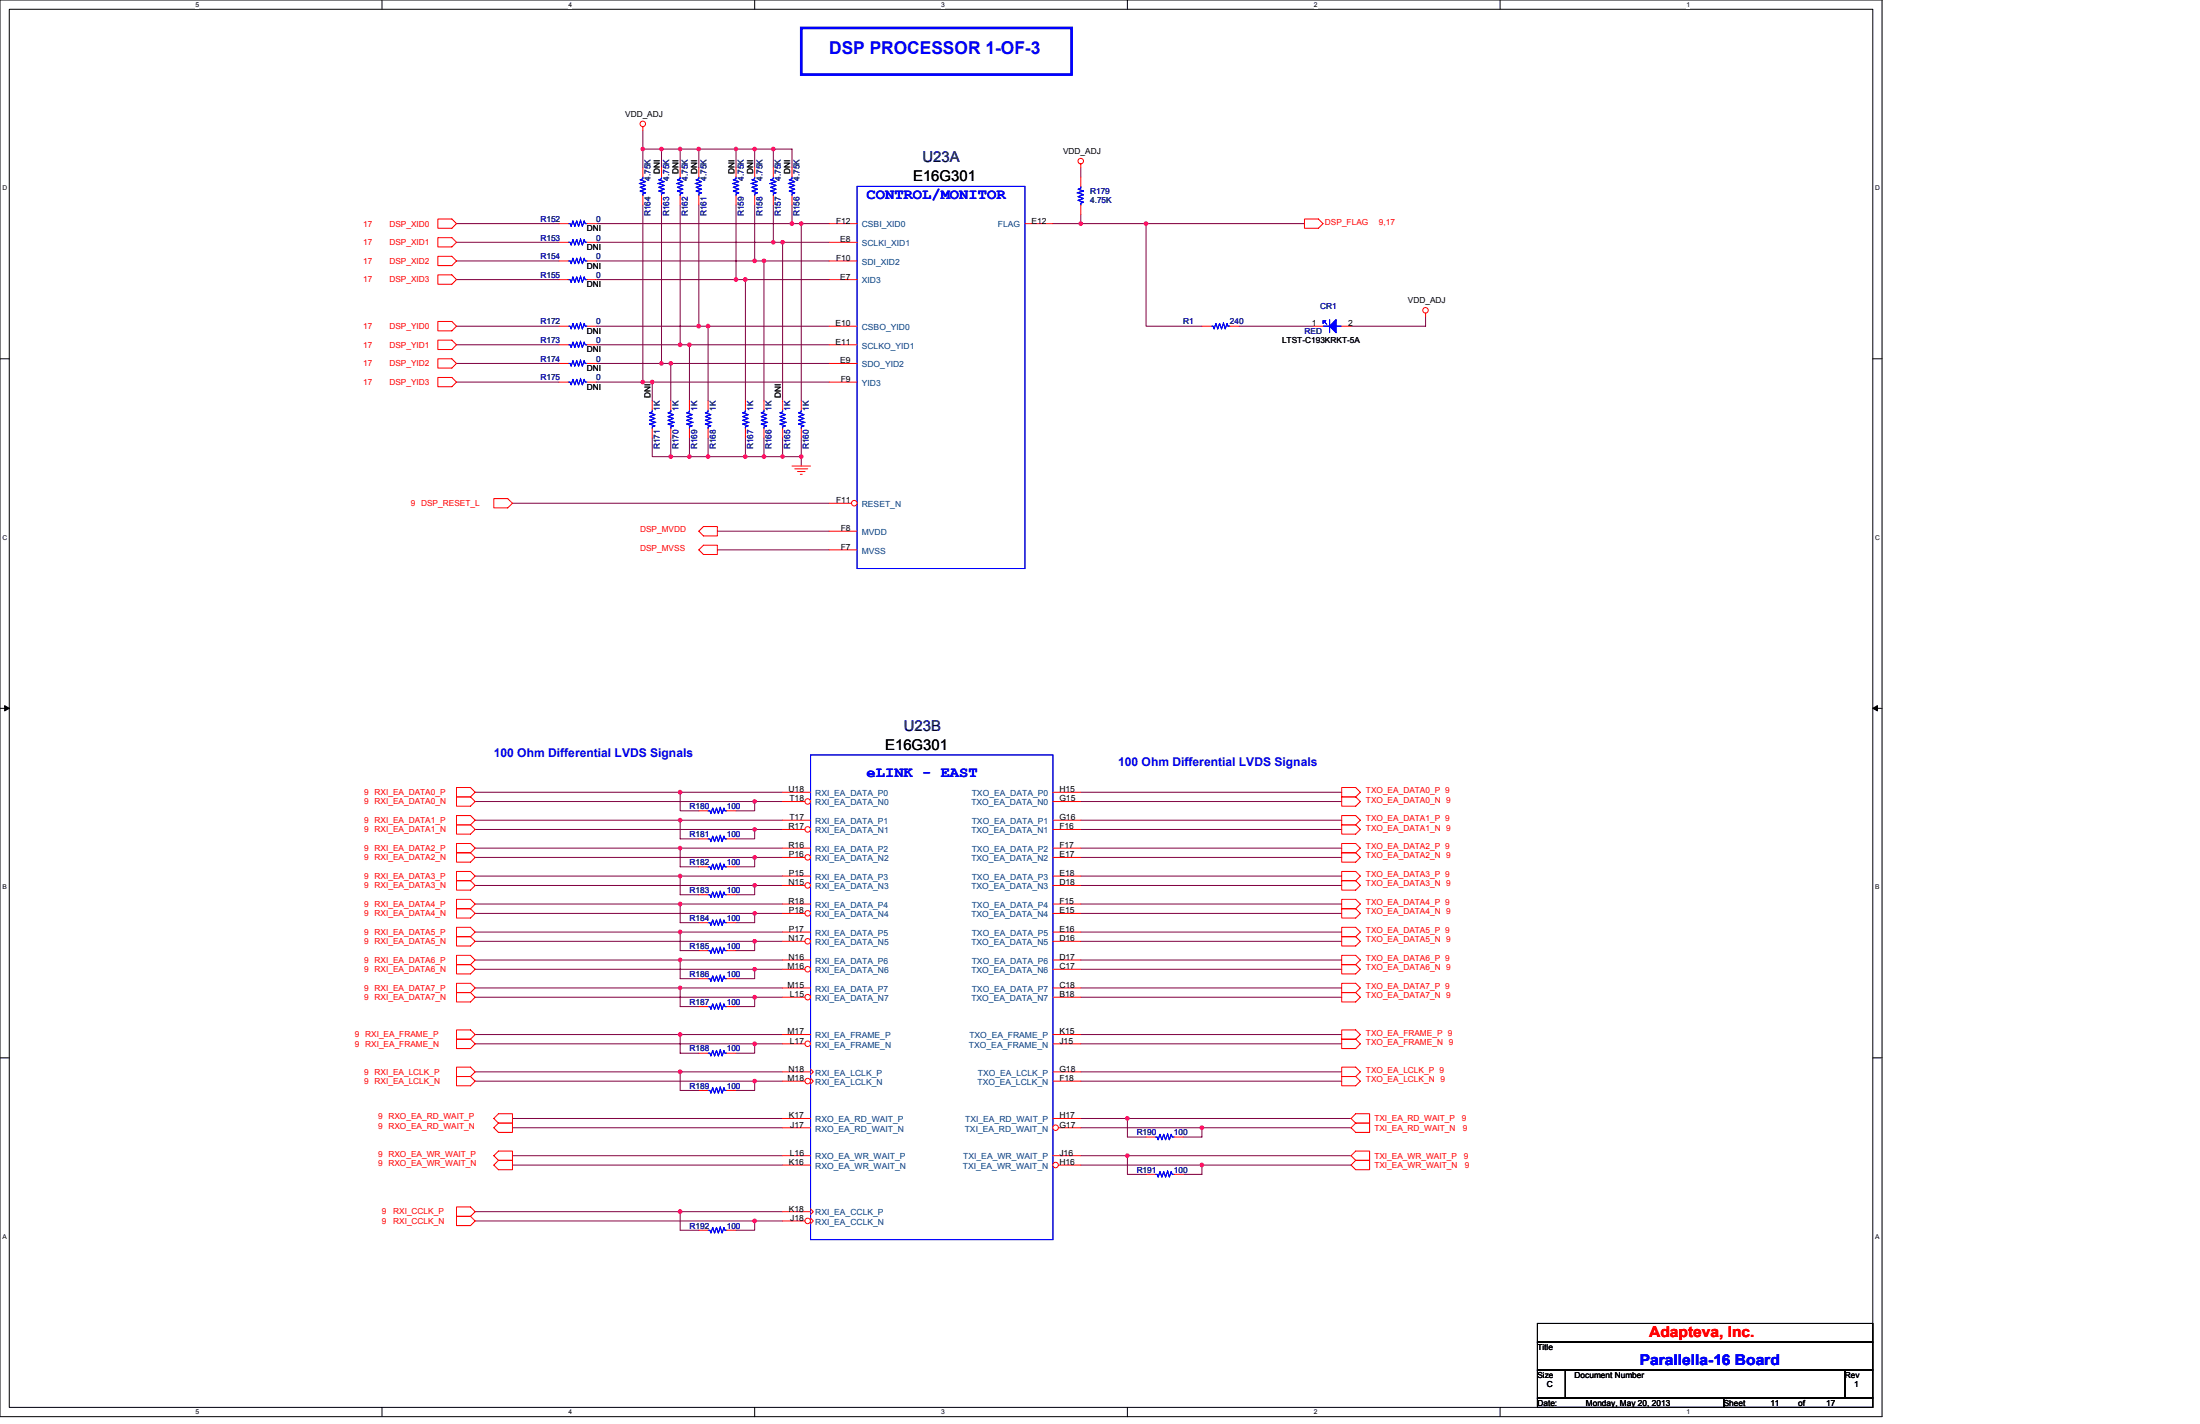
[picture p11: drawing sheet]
<svg xmlns="http://www.w3.org/2000/svg" width="432mm" height="279mm" viewBox="0 0 432 279" stroke-linecap="round" stroke-linejoin="round" font-family="sans-serif">
<path d="M0 0h369.4v278h-369.4zM1.8 1.8h365.8v274.3h-365.8z" fill="none" stroke="#000" stroke-width=".2"/>
<g fill="#fff">
<path d="M38.4 .2h.7v1.5h-.7z"/>
<path d="M38.4 276.3h.7v1.5h-.7z"/>
</g>
<path d="M75 0v1.8M75 276.1v1.9" fill="none" stroke="#000" stroke-width=".2"/>
<g fill="#fff">
<path d="M111.5 .2h.8v1.5h-.8z"/>
<path d="M111.5 276.3h.8v1.5h-.8z"/>
</g>
<path d="M148.1 0v1.8M148.1 276.1v1.9" fill="none" stroke="#000" stroke-width=".2"/>
<g fill="#fff">
<path d="M184.7 .2h.7v1.5h-.7z"/>
<path d="M184.7 276.3h.7v1.5h-.7z"/>
</g>
<path d="M221.3 0v1.8M221.3 276.1v1.9" fill="none" stroke="#000" stroke-width=".2"/>
<g fill="#fff">
<path d="M257.9 .2h.7v1.5h-.7z"/>
<path d="M257.9 276.3h.7v1.5h-.7z"/>
</g>
<path d="M294.4 0v1.8M294.4 276.1v1.9" fill="none" stroke="#000" stroke-width=".2"/>
<g fill="#fff">
<path d="M331 .2h.7v1.5h-.7z"/>
<path d="M331 276.3h.7v1.5h-.7z"/>
<path d="M.5 36.1h.9v1.5h-.9z"/>
<path d="M368 36.1h1v1.5h-1z"/>
<path d="M.5 104.7h.9v1.5h-.9z"/>
<path d="M368 104.7h1v1.5h-1z"/>
</g>
<path d="M0 70.4h1.8M367.6 70.4h1.8" fill="none" stroke="#000" stroke-width=".2"/>
<g fill="#fff">
<path d="M.5 173.3h.8v1.4h-.8z"/>
<path d="M368 173.3h.9v1.4h-.9z"/>
</g>
<path d="M0 139h1.8M367.6 139h1.8" fill="none" stroke="#000" stroke-width=".2"/>
<path d="M.9 138.5l.9 .5-.9 .5zM367.6 139l.9-.5v1z" fill="#000" stroke="#000" stroke-width=".2"/>
<g fill="#fff">
<path d="M.5 241.9h.8v1.4h-.8z"/>
<path d="M368 241.9h.9v1.4h-.9z"/>
</g>
<path d="M0 207.6h1.8M367.6 207.6h1.8M301.8 259.7h65.8v3.6h-65.8zM301.8 263.3h65.8v5.5h-65.8zM301.8 268.8h5.4v5.5h-5.4zM301.8 274.3h36.5v1.8h-36.5zM307.2 268.8h54.9v5.5h-54.9zM338.3 274.3h29.3v1.8h-29.3zM362.1 268.8h5.5v5.5h-5.5z" fill="none" stroke="#000" stroke-width=".2"/>
<g fill="none" stroke="#800040" stroke-width=".2">
<path d="M126.2 25.6v3.7M129.8 29.3h-3.6v3.6M129.8 29.3v3.6M129.8 29.3h3.7M137.2 29.3h-3.7v3.6M144.5 29.3h-7.3v3.6M148.1 29.3h-3.6v3.6M151.8 32.9v-3.6h3.6v3.6M151.8 29.3h-3.7v3.6M212.1 32.9v1.8M89.6 43.9h20.1M89.6 47.5h20.1"/>
<path d="M89.6 51.2h20.1M89.6 54.9h20.1M126.2 40.2v34.8M129.8 40.2v31.1M133.5 40.2v27.4h-16.5M137.2 40.2v23.8h-20.2M144.5 40.2v14.7h-27.5M144.5 54.9h18.3M146.3 54.9v23.7M148.1 40.2v11h-31.1M148.1 51.2h14.7M149.9 51.2v27.4"/>
<path d="M151.8 40.2v7.3h-34.8M151.8 47.5h11M153.6 47.5v31.1M155.4 40.2v3.7h-38.4M155.4 43.9h7.4M157.3 43.9v34.7M206.7 43.9h5.4M212.1 43.9h12.8v20.1h11M212.1 42.1v1.8M224.9 43.9h31.1M89.6 64h20.1M89.6 67.6h20.1"/>
<path d="M89.6 71.3h20.1M89.6 75h20.1M117 71.3h12.8M117 75h9.2M126.2 75h1.8v3.6M128 75h34.8M129.8 71.3h1.9v7.3M131.7 71.3h31.1M133.5 67.6h29.3M135.3 67.6v11M137.2 64h25.6M139 64v14.6"/>
<path d="M243.2 64h14.7M279.8 62.2v1.8h-14.6M100.6 98.7h62.2M128 85.9v3.7h3.7M131.7 89.6h7.3M131.7 85.9v3.7M135.3 85.9v3.7M139 85.9v3.7h7.3M146.3 85.9v3.7h3.6M149.9 85.9v3.7h3.7M153.6 85.9v3.7h3.7M157.3 85.9v5.5"/>
<path d="M140.8 104.2h22M140.8 107.9h22M93.3 157.3h54.8v1.8h-3.6M93.3 155.4h40.2v3.7h3.7M133.5 155.4h20.1M148.1 157.3h5.5M212.1 157.3h51.2M212.1 155.4h51.2M93.3 162.8h60.3M93.3 160.9h60.3M93.3 168.2h60.3M93.3 166.4h60.3"/>
<path d="M93.3 173.7h60.3M93.3 171.9h60.3M93.3 179.2h60.3M93.3 177.4h60.3M133.5 160.9v3.7h3.7M133.5 166.4v3.7h3.7M133.5 171.9v3.7h3.7M133.5 177.4v3.6h3.7M148.1 162.8v1.8h-3.6M148.1 168.2v1.9h-3.6M148.1 173.7v1.9h-3.6M148.1 179.2v1.8h-3.6"/>
<path d="M212.1 162.8h51.2M212.1 160.9h51.2M212.1 168.2h51.2M212.1 166.4h51.2M212.1 173.7h51.2M212.1 171.9h51.2M212.1 179.2h51.2M212.1 177.4h51.2M93.3 184.7h60.3M93.3 182.9h60.3M93.3 190.2h60.3M93.3 188.4h60.3"/>
<path d="M93.3 195.7h60.3M93.3 193.8h60.3M133.5 182.9v3.6h3.7M133.5 188.4v3.6h3.7M133.5 193.8v3.7h3.7M148.1 184.7v1.8h-3.6M148.1 190.2v1.8h-3.6M148.1 195.7v1.8h-3.6M212.1 184.7h51.2M212.1 182.9h51.2M212.1 190.2h51.2M212.1 188.4h51.2"/>
<path d="M212.1 195.7h51.2M212.1 193.8h51.2M93.3 203h60.3M93.3 204.8h60.3M93.3 210.3h60.3M93.3 212.1h60.3M100.6 219.5h53M133.5 203v3.7h3.7M133.5 210.3v3.7h3.7M148.1 204.8v1.9h-3.6M148.1 212.1v1.9h-3.6M212.1 219.5h53.1"/>
<path d="M212.1 203h51.2M212.1 204.8h51.2M212.1 210.3h51.2M212.1 212.1h51.2M221.3 219.5v3.6h3.6M93.3 239.6h60.3M93.3 237.7h60.3M100.6 221.3h53M100.6 226.8h53M100.6 228.6h53M133.5 237.7v3.7h3.7M148.1 239.6v1.8h-3.6"/>
<path d="M212.1 221.3h53.1M212.1 226.8h53.1M212.1 228.6h53.1M221.3 226.8v3.6h3.6M235.9 221.3v1.8h-3.7M235.9 228.6v1.8h-3.7"/>
</g>
<g fill="#f0f" stroke="#f0f" stroke-width=".2">
<circle cx="131.7" cy="71.3" r=".36"/>
<circle cx="128" cy="75" r=".36"/>
<circle cx="157.3" cy="43.9" r=".35"/>
<circle cx="155.4" cy="43.9" r=".36"/>
<circle cx="153.6" cy="47.5" r=".35"/>
<circle cx="151.8" cy="47.5" r=".35"/>
<circle cx="149.9" cy="51.2" r=".36"/>
<circle cx="148.1" cy="51.2" r=".35"/>
<circle cx="146.3" cy="54.8" r=".36"/>
<circle cx="144.4" cy="54.8" r=".36"/>
<circle cx="129.8" cy="71.3" r=".35"/>
<circle cx="126.2" cy="75" r=".35"/>
<circle cx="139" cy="64" r=".36"/>
<circle cx="137.1" cy="64" r=".36"/>
<circle cx="135.3" cy="67.6" r=".36"/>
<circle cx="133.5" cy="67.6" r=".36"/>
<circle cx="157.3" cy="89.6" r=".35"/>
<circle cx="153.6" cy="89.6" r=".35"/>
<circle cx="149.9" cy="89.6" r=".36"/>
<circle cx="146.3" cy="89.6" r=".36"/>
<circle cx="135.3" cy="89.6" r=".35"/>
<circle cx="139" cy="89.6" r=".35"/>
<circle cx="131.7" cy="89.6" r=".36"/>
<circle cx="151.8" cy="29.2" r=".35"/>
<circle cx="148.1" cy="29.2" r=".35"/>
<circle cx="144.4" cy="29.2" r=".35"/>
<circle cx="137.1" cy="29.2" r=".36"/>
<circle cx="129.8" cy="29.2" r=".35"/>
<circle cx="133.5" cy="29.2" r=".35"/>
<circle cx="126.2" cy="29.2" r=".35"/>
<circle cx="224.9" cy="43.9" r=".35"/>
<circle cx="235.9" cy="221.3" r=".35"/>
<circle cx="235.9" cy="228.6" r=".36"/>
<circle cx="221.3" cy="219.4" r=".36"/>
<circle cx="221.3" cy="226.7" r=".35"/>
<circle cx="133.5" cy="155.4" r=".36"/>
<circle cx="148.1" cy="157.3" r=".35"/>
<circle cx="133.5" cy="160.9" r=".35"/>
<circle cx="148.1" cy="162.7" r=".35"/>
<circle cx="133.5" cy="166.4" r=".35"/>
<circle cx="148.1" cy="168.2" r=".36"/>
<circle cx="133.5" cy="171.9" r=".35"/>
<circle cx="148.1" cy="173.7" r=".36"/>
<circle cx="133.5" cy="177.4" r=".36"/>
<circle cx="148.1" cy="179.2" r=".35"/>
<circle cx="133.5" cy="182.9" r=".36"/>
<circle cx="148.1" cy="184.7" r=".35"/>
<circle cx="133.5" cy="188.3" r=".35"/>
<circle cx="148.1" cy="190.2" r=".35"/>
<circle cx="133.5" cy="237.7" r=".36"/>
<circle cx="148.1" cy="239.6" r=".35"/>
<circle cx="133.5" cy="193.8" r=".35"/>
<circle cx="148.1" cy="195.7" r=".36"/>
<circle cx="133.5" cy="210.3" r=".36"/>
<circle cx="133.5" cy="203" r=".35"/>
<circle cx="148.1" cy="204.8" r=".36"/>
<circle cx="148.1" cy="212.1" r=".35"/>
<circle cx="212.1" cy="43.9" r=".35"/>
</g>
<g fill="none" stroke="#f00" stroke-width=".2">
<path d="M126.2 24.9v.7M126.2 32.9v1.8M126.2 38.4v1.8M129.8 32.9v1.8M129.8 38.4v1.8M133.5 32.9v1.8M133.5 38.4v1.8M155.4 32.9v1.8M155.4 38.4v1.8M212.1 32.2v.7M212.1 34.7v1.9M85.9 43h2.8l.9 .9-.9 .9h-2.8z"/>
<path d="M85.9 46.6h2.8l.9 .9-.9 1h-2.8zM85.9 50.3h2.8l.9 .9-.9 .9h-2.8zM85.9 53.9h2.8l.9 1-.9 .9h-2.8zM109.7 43.9h1.8M109.7 47.5h1.8M115.2 43.9h1.8M115.2 47.5h1.8M212.1 40.2v1.9M256 43h2.8l.9 .9-.9 .9h-2.8zM85.9 63.1h2.8l.9 .9-.9 .9h-2.8zM85.9 66.7h2.8l.9 .9-.9 1h-2.8zM85.9 70.4h2.8l.9 .9-.9 .9h-2.8z"/>
<path d="M85.9 74.1h2.8l.9 .9-.9 .9h-2.8zM109.7 64h1.8M115.2 64h1.8M131.7 78.6v1.9M139 78.6v1.9M146.3 78.6v1.9M149.9 78.6v1.9M157.3 78.6v1.9M235.9 64h1.8M241.4 64h1.8M279.8 61.4v.8M96.9 97.8h2.8l.9 .9-.9 1h-2.8z"/>
<path d="M131.7 84.1v1.8M139 84.1v1.8M146.3 84.1v1.8M149.9 84.1v1.8M155.4 91.4h3.7M156 92h2.5M156.5 92.5h1.5M157.1 93.1h.4M157.3 84.1v1.8M137.2 104.2l.9-.9h2.7v1.9h-2.7zM138.1 107h2.7v1.8h-2.7l-.9-.9zM89.6 154.5h2.8l.9 .9-.9 1h-2.8z"/>
<path d="M89.6 156.4h2.8l.9 .9-.9 .9h-2.8zM263.3 156.4h2.8l.9 .9-.9 .9h-2.8zM263.3 154.5h2.8l.9 .9-.9 1h-2.8zM89.6 160h2.8l.9 .9-.9 .9h-2.8zM89.6 161.8h2.8l.9 1-.9 .9h-2.8zM89.6 165.5h2.8l.9 .9-.9 .9h-2.8zM89.6 167.3h2.8l.9 .9-.9 1h-2.8zM89.6 171h2.8l.9 .9-.9 .9h-2.8zM89.6 172.8h2.8l.9 .9-.9 .9h-2.8zM89.6 176.5h2.8l.9 .9-.9 .9h-2.8zM89.6 178.3h2.8l.9 .9-.9 .9h-2.8zM137.2 175.6h1.8"/>
<path d="M137.2 164.6h1.8M142.6 175.6h1.9M142.6 164.6h1.9M263.3 161.8h2.8l.9 1-.9 .9h-2.8zM263.3 160h2.8l.9 .9-.9 .9h-2.8zM263.3 167.3h2.8l.9 .9-.9 1h-2.8zM263.3 165.5h2.8l.9 .9-.9 .9h-2.8zM263.3 172.8h2.8l.9 .9-.9 .9h-2.8zM263.3 171h2.8l.9 .9-.9 .9h-2.8zM263.3 178.3h2.8l.9 .9-.9 .9h-2.8zM263.3 176.5h2.8l.9 .9-.9 .9h-2.8zM89.6 181.9h2.8l.9 1-.9 .9h-2.8z"/>
<path d="M89.6 183.8h2.8l.9 .9-.9 .9h-2.8zM89.6 187.5h2.8l.9 .9-.9 .9h-2.8zM89.6 189.3h2.8l.9 .9-.9 .9h-2.8zM89.6 192.9h2.8l.9 .9-.9 1h-2.8zM89.6 194.8h2.8l.9 .9-.9 .9h-2.8zM137.2 197.5h1.8M137.2 186.5h1.8M137.2 181h1.8M142.6 197.5h1.9M142.6 186.5h1.9M142.6 181h1.9M263.3 183.8h2.8l.9 .9-.9 .9h-2.8z"/>
<path d="M263.3 181.9h2.8l.9 1-.9 .9h-2.8zM263.3 189.3h2.8l.9 .9-.9 .9h-2.8zM263.3 187.5h2.8l.9 .9-.9 .9h-2.8zM263.3 194.8h2.8l.9 .9-.9 .9h-2.8zM263.3 192.9h2.8l.9 .9-.9 1h-2.8zM89.6 202.1h2.8l.9 .9-.9 .9h-2.8zM89.6 203.9h2.8l.9 .9-.9 .9h-2.8zM89.6 209.4h2.8l.9 .9-.9 .9h-2.8zM89.6 211.2h2.8l.9 .9-.9 .9h-2.8zM97.8 218.5h2.8v1.9h-2.8l-.9-.9zM263.3 202.1h2.8l.9 .9-.9 .9h-2.8zM263.3 203.9h2.8l.9 .9-.9 .9h-2.8z"/>
<path d="M263.3 209.4h2.8l.9 .9-.9 .9h-2.8zM263.3 211.2h2.8l.9 .9-.9 .9h-2.8zM266.1 218.5h2.7v1.9h-2.7l-.9-.9zM89.6 236.8h2.8l.9 .9-.9 1h-2.8zM89.6 238.7h2.8l.9 .9-.9 .9h-2.8zM96.9 221.3l.9-.9h2.8v1.8h-2.8zM97.8 225.8h2.8v1.9h-2.8l-.9-.9zM97.8 227.7h2.8v1.8h-2.8l-.9-.9zM224.9 223.1h1.9M224.9 230.4h1.9M230.4 223.1h1.8M230.4 230.4h1.8"/>
<path d="M266.1 220.4h2.7v1.8h-2.7l-.9-.9zM266.1 225.8h2.7v1.9h-2.7l-.9-.9zM266.1 227.7h2.7v1.8h-2.7l-.9-.9z"/>
<circle cx="126.2" cy="24.3" r=".54"/>
<circle cx="212.1" cy="31.6" r=".54"/>
<circle cx="279.8" cy="60.9" r=".54"/>
</g>
<path d="M157.3 5.5h53v9.1h-53z" fill="none" stroke="#00f" stroke-width=".53"/>
<g fill="none" stroke="#00f" stroke-width=".2">
<path d="M125.6 36l1.1 .4-1.1 .3 1.1 .4-1.1 .4 1.1 .3-.5 .2v.4M126.2 34.7v.4l-.6 .2 1.1 .3-1.2 .4M129.3 36l1.1 .4-1.1 .3 1.1 .4-1.1 .4 1.1 .3-.6 .2v.4M129.8 34.7v.4l-.5 .2 1.1 .3-1.3 .4M132.9 36l1.1 .4-1.1 .3 1.1 .4-1.1 .4 1.1 .3-.5 .2v.4M133.5 34.7v.4l-.6 .2 1.1 .3-1.2 .4M154.9 36l1.1 .4-1.1 .3 1.1 .4-1.1 .4 1.1 .3-.6 .2v.4M155.4 34.7v.4l-.5 .2 1.1 .3-1.3 .4M211.6 37.8l1.1 .4-1.1 .4 1.1 .3-1.1 .4 1.1 .4-.6 .2v.3M212.1 36.6v.3l-.5 .2 1.1 .4-1.3 .3M113.9 43.3l-.3 1.1-.4-1.1-.4 1.1-.3-1.1-.4 1.1-.2-.5h-.4M113.9 43.2l.4 1.2 .4-1.1 .2 .6h.3"/>
<path d="M113.9 47l-.3 1.1-.4-1.1-.4 1.1-.3-1.1-.4 1.1-.2-.6h-.4M113.9 46.8l.4 1.3 .4-1.1 .2 .5h.3M113.9 63.5l-.3 1.1-.4-1.1-.4 1.1-.3-1.1-.4 1.1-.2-.6h-.4M113.9 63.3l.4 1.3 .4-1.1 .2 .5h.3M240.1 63.5l-.3 1.1-.4-1.1-.4 1.1-.3-1.1-.4 1.1-.2-.6h-.4M240.1 63.3l.4 1.3 .3-1.1 .2 .5h.4M131.7 80.5v.3l-.6 .2 1.1 .4-1.1 .3 1.1 .4-1.1 .4 1.1 .3M132.4 82.8l-1.3 .4 1.1 .4-.5 .2v.3M139 80.5v.3l-.6 .2 1.1 .4-1.1 .3 1.1 .4-1.1 .4 1.1 .3M139.7 82.8l-1.3 .4 1.1 .4-.5 .2v.3M146.3 80.5v.3l-.5 .2 1.1 .4-1.1 .3 1.1 .4-1.1 .4 1.1 .3M147 82.8l-1.2 .4 1.1 .4-.6 .2v.3"/>
<path d="M149.9 80.5v.3l-.5 .2 1.1 .4-1.1 .3 1.1 .4-1.1 .4 1.1 .3M150.7 82.8l-1.3 .4 1.1 .4-.6 .2v.3M157.3 80.5v.3l-.6 .2 1.1 .4-1.1 .3 1.1 .4-1.1 .4 1.1 .3M158 82.8l-1.3 .4 1.1 .4-.5 .2v.3M159.1 148.1h47.6v95.1h-47.6zM141.4 175l-.4 1.1-.4-1.1-.3 1.1-.4-1.1-.4 1.1-.2-.5h-.3M141.4 174.8l.3 1.3 .4-1.1 .2 .6h.3M141.4 164l-.4 1.1-.4-1.1-.3 1.1-.4-1.1-.4 1.1-.2-.5h-.3M141.4 163.9l.3 1.2 .4-1.1 .2 .6h.3M141.4 197l-.4 1.1-.4-1.1-.3 1.1-.4-1.1-.4 1.1-.2-.6h-.3M141.4 196.8l.3 1.3 .4-1.1 .2 .5h.3M141.4 186l-.4 1.1-.4-1.1-.3 1.1-.4-1.1-.4 1.1-.2-.6h-.3"/>
<path d="M141.4 185.8l.3 1.3 .4-1.1 .2 .5h.3M141.4 180.5l-.4 1.1-.4-1.1-.3 1.1-.4-1.1-.4 1.1-.2-.6h-.3M141.4 180.3l.3 1.3 .4-1.1 .2 .5h.3M229.2 222.5l-.4 1.1-.4-1.1-.4 1.1-.3-1.1-.4 1.1-.2-.5h-.3M229.2 222.4l.3 1.2 .4-1.1 .2 .6h.3M229.2 229.9l-.4 1.1-.4-1.1-.4 1.1-.3-1.1-.4 1.1-.2-.6h-.3M229.2 229.7l.3 1.3 .4-1.1 .2 .5h.3"/>
</g>
<circle cx="158.5" cy="157.3" r=".54" fill="#fff" stroke="#f00" stroke-width=".2"/>
<path d="M153.6 157.3h4.4" fill="none" stroke="#f00" stroke-width=".2"/>
<circle cx="158.5" cy="162.7" r=".54" fill="#fff" stroke="#f00" stroke-width=".2"/>
<path d="M153.6 162.8h4.4" fill="none" stroke="#f00" stroke-width=".2"/>
<circle cx="158.5" cy="168.2" r=".54" fill="#fff" stroke="#f00" stroke-width=".2"/>
<path d="M153.6 168.2h4.4" fill="none" stroke="#f00" stroke-width=".2"/>
<circle cx="158.5" cy="173.7" r=".54" fill="#fff" stroke="#f00" stroke-width=".2"/>
<path d="M153.6 173.7h4.4" fill="none" stroke="#f00" stroke-width=".2"/>
<circle cx="158.5" cy="179.2" r=".54" fill="#fff" stroke="#f00" stroke-width=".2"/>
<path d="M153.6 179.2h4.4" fill="none" stroke="#f00" stroke-width=".2"/>
<circle cx="158.5" cy="184.7" r=".54" fill="#fff" stroke="#f00" stroke-width=".2"/>
<path d="M153.6 184.7h4.4" fill="none" stroke="#f00" stroke-width=".2"/>
<circle cx="158.5" cy="190.2" r=".54" fill="#fff" stroke="#f00" stroke-width=".2"/>
<path d="M153.6 190.2h4.4" fill="none" stroke="#f00" stroke-width=".2"/>
<circle cx="158.5" cy="195.7" r=".54" fill="#fff" stroke="#f00" stroke-width=".2"/>
<path d="M153.6 155.4h5.5M153.6 160.9h5.5M153.6 166.4h5.5M153.6 171.9h5.5M153.6 177.4h5.5M153.6 195.7h4.4M153.6 182.9h5.5M153.6 188.4h5.5M153.6 193.8h5.5M153.6 203h5.5" fill="none" stroke="#f00" stroke-width=".2"/>
<circle cx="158.5" cy="204.8" r=".54" fill="#fff" stroke="#f00" stroke-width=".2"/>
<path d="M153.6 204.8h4.4M153.6 210.3h5.5M159.1 209.8l.5 .5-.5 .6M159.1 211.6l.5 .5-.5 .6" fill="none" stroke="#f00" stroke-width=".2"/>
<circle cx="158.5" cy="212.1" r=".54" fill="#fff" stroke="#f00" stroke-width=".2"/>
<g fill="none" stroke="#f00" stroke-width=".2">
<path d="M206.7 157.3h5.4M206.7 155.4h5.4M206.7 162.8h5.4M206.7 168.2h5.4M206.7 173.7h5.4M206.7 179.2h5.4M206.7 160.9h5.4M206.7 166.4h5.4M206.7 171.9h5.4M206.7 177.4h5.4M206.7 184.7h5.4M206.7 190.2h5.4"/>
<path d="M206.7 195.7h5.4M206.7 182.9h5.4M206.7 188.4h5.4M206.7 193.8h5.4M153.6 212.1h4.4M153.6 219.5h5.5M206.7 212.1h5.4M206.7 219.5h5.4M206.7 203h5.4M206.7 204.8h5.4M206.7 210.3h5.4M153.6 221.3h5.5"/>
<path d="M153.6 226.8h5.5M153.6 228.6h5.5"/>
</g>
<circle cx="207.2" cy="221.3" r=".54" fill="#fff" stroke="#f00" stroke-width=".2"/>
<path d="M206.7 226.8h5.4M207.8 221.3h4.3" fill="none" stroke="#f00" stroke-width=".2"/>
<circle cx="207.2" cy="228.6" r=".54" fill="#fff" stroke="#f00" stroke-width=".2"/>
<path d="M153.6 237.7h5.5M159.1 237.2l.5 .5-.5 .6M159.1 239l.5 .6-.5 .5M207.8 228.6h4.3" fill="none" stroke="#f00" stroke-width=".2"/>
<circle cx="158.5" cy="239.6" r=".54" fill="#fff" stroke="#f00" stroke-width=".2"/>
<g fill="none" stroke="#f00" stroke-width=".2">
<path d="M137.2 32.9v1.8M137.2 38.4v1.8M148.1 32.9v1.8M148.1 38.4v1.8M151.8 32.9v1.8M151.8 38.4v1.8M109.7 51.2h1.8M115.2 51.2h1.8M162.8 51.2h5.4M162.8 43.9h5.4M162.8 54.9h5.4M201.2 43.9h5.5"/>
<path d="M109.7 75h1.8M109.7 67.6h1.8M109.7 71.3h1.8M115.2 75h1.8M115.2 67.6h1.8M115.2 71.3h1.8M162.8 75h5.4M162.8 71.3h5.4M162.8 64h5.4M137.2 159.1h1.8M142.6 159.1h1.9M137.2 206.7h1.8"/>
<path d="M142.6 206.7h1.9M153.6 239.6h4.4M137.2 241.4h1.8M142.6 241.4h1.9"/>
</g>
<g fill="none" stroke="#00f" stroke-width=".2">
<path d="M136.6 36l1.1 .4-1.1 .3 1.1 .4-1.1 .4 1.1 .3-.5 .2v.4M137.2 34.7v.4l-.6 .2 1.1 .3-1.3 .4M147.6 36l1.1 .4-1.1 .3 1.1 .4-1.1 .4 1.1 .3-.6 .2v.4M148.1 34.7v.4l-.5 .2 1.1 .3-1.3 .4M151.2 36l1.1 .4-1.1 .3 1.1 .4-1.1 .4 1.1 .3-.5 .2v.4M151.8 34.7v.4l-.6 .2 1.1 .3-1.3 .4M168.2 36.6h33v74.9h-33zM113.9 50.7l-.3 1.1-.4-1.1-.4 1.1-.3-1.1-.4 1.1-.2-.6h-.4M113.9 50.5l.4 1.3 .4-1.1 .2 .5h.3M113.9 74.4l-.3 1.1-.4-1.1-.4 1.1-.3-1.1-.4 1.1-.2-.5h-.4M113.9 74.2l.4 1.3 .4-1.1 .2 .6h.3M113.9 67.1l-.3 1.1-.4-1.1-.4 1.1-.3-1.1-.4 1.1-.2-.6h-.4"/>
<path d="M113.9 66.9l.4 1.3 .4-1.1 .2 .5h.3M113.9 70.8l-.3 1.1-.4-1.1-.4 1.1-.3-1.1-.4 1.1-.2-.6h-.4M113.9 70.6l.4 1.3 .4-1.1 .2 .5h.3M141.4 158.5l-.4 1.1-.4-1.1-.3 1.1-.4-1.1-.4 1.1-.2-.5h-.3M141.4 158.4l.3 1.2 .4-1.1 .2 .6h.3M141.4 206.1l-.4 1.1-.4-1.1-.3 1.1-.4-1.1-.4 1.1-.2-.5h-.3M141.4 205.9l.3 1.3 .4-1.1 .2 .6h.3M141.4 240.8l-.4 1.1-.4-1.1-.3 1.1-.4-1.1-.4 1.1-.2-.5h-.3M141.4 240.7l.3 1.2 .4-1.1 .2 .6h.3"/>
</g>
<circle cx="167.7" cy="98.7" r=".54" fill="#fff" stroke="#f00" stroke-width=".2"/>
<g fill="none" stroke="#f00" stroke-width=".2">
<path d="M144.5 32.9v1.8M144.5 38.4v1.8M109.7 54.9h1.8M115.2 54.9h1.8M162.8 47.5h5.4M128 78.6v1.9M135.3 78.6v1.9M153.6 78.6v1.9M162.8 67.6h5.4M257.9 64h1.8M263.3 64h1.9M128 84.1v1.8"/>
<path d="M135.3 84.1v1.8M153.6 84.1v1.8M162.8 98.7h4.3M162.8 104.2h5.4M162.8 107.9h5.4M137.2 170.1h1.8M142.6 170.1h1.9M137.2 192h1.8M142.6 192h1.9M137.2 214h1.8M142.6 214h1.9"/>
</g>
<g fill="none" stroke="#00f" stroke-width=".2">
<path d="M143.9 36l1.1 .4-1.1 .3 1.1 .4-1.1 .4 1.1 .3-.5 .2v.4M144.5 34.7v.4l-.6 .2 1.1 .3-1.3 .4M113.9 54.3l-.3 1.1-.4-1.1-.4 1.1-.3-1.1-.4 1.1-.2-.5h-.4M113.9 54.1l.4 1.3 .4-1.1 .2 .6h.3M259.7 64h1.3M259.9 63.1l.5 .5M261 62.7v2.6M261.5 64h1.8M128 80.5v.3l-.5 .2 1.1 .4-1.1 .3 1.1 .4-1.1 .4 1.1 .3M128.7 82.8l-1.2 .4 1.1 .4-.6 .2v.3M135.3 80.5v.3l-.5 .2 1.1 .4-1.1 .3 1.1 .4-1.1 .4 1.1 .3M136.1 82.8l-1.3 .4 1.1 .4-.6 .2v.3"/>
<path d="M153.6 80.5v.3l-.5 .2 1.1 .4-1.1 .3 1.1 .4-1.1 .4 1.1 .3M154.3 82.8l-1.2 .4 1.1 .4-.6 .2v.3M141.4 169.5l-.4 1.1-.4-1.1-.3 1.1-.4-1.1-.4 1.1-.2-.5h-.3M141.4 169.3l.3 1.3 .4-1.1 .2 .6h.3M141.4 191.5l-.4 1.1-.4-1.1-.3 1.1-.4-1.1-.4 1.1-.2-.6h-.3M141.4 191.3l.3 1.3 .4-1.1 .2 .5h.3M141.4 213.4l-.4 1.1-.4-1.1-.3 1.1-.4-1.1-.4 1.1-.2-.5h-.3M141.4 213.2l.3 1.3 .4-1.1 .2 .6h.3"/>
</g>
<g fill="#00f" stroke="#00f" stroke-width=".2">
<path d="M262.2 62.7v2.6l-1.2-1.3z" fill-rule="evenodd"/>
<path d="M259.7 62.9h.5l-.5 .6z" fill-rule="evenodd"/>
<path d="M262.2 62.7v2.6l-1.2-1.3z" fill-rule="evenodd"/>
<path d="M259.7 62.9h.5l-.5 .6z" fill-rule="evenodd"/>
</g>
<g fill="#f0f" stroke="#f0f" stroke-width=".2">
<circle cx="131.7" cy="71.3" r=".36"/>
<circle cx="128" cy="75" r=".36"/>
<circle cx="157.3" cy="43.9" r=".35"/>
<circle cx="155.4" cy="43.9" r=".36"/>
<circle cx="153.6" cy="47.5" r=".35"/>
<circle cx="151.8" cy="47.5" r=".35"/>
<circle cx="149.9" cy="51.2" r=".36"/>
<circle cx="148.1" cy="51.2" r=".35"/>
<circle cx="146.3" cy="54.8" r=".36"/>
<circle cx="144.4" cy="54.8" r=".36"/>
<circle cx="129.8" cy="71.3" r=".35"/>
<circle cx="126.2" cy="75" r=".35"/>
<circle cx="139" cy="64" r=".36"/>
<circle cx="137.1" cy="64" r=".36"/>
<circle cx="135.3" cy="67.6" r=".36"/>
<circle cx="133.5" cy="67.6" r=".36"/>
<circle cx="157.3" cy="89.6" r=".35"/>
<circle cx="153.6" cy="89.6" r=".35"/>
<circle cx="149.9" cy="89.6" r=".36"/>
<circle cx="146.3" cy="89.6" r=".36"/>
<circle cx="135.3" cy="89.6" r=".35"/>
<circle cx="139" cy="89.6" r=".35"/>
<circle cx="131.7" cy="89.6" r=".36"/>
<circle cx="151.8" cy="29.2" r=".35"/>
<circle cx="148.1" cy="29.2" r=".35"/>
<circle cx="144.4" cy="29.2" r=".35"/>
<circle cx="137.1" cy="29.2" r=".36"/>
<circle cx="129.8" cy="29.2" r=".35"/>
<circle cx="133.5" cy="29.2" r=".35"/>
<circle cx="126.2" cy="29.2" r=".35"/>
<circle cx="224.9" cy="43.9" r=".35"/>
<circle cx="235.9" cy="221.3" r=".35"/>
<circle cx="235.9" cy="228.6" r=".36"/>
<circle cx="221.3" cy="219.4" r=".36"/>
<circle cx="221.3" cy="226.7" r=".35"/>
<circle cx="133.5" cy="155.4" r=".36"/>
<circle cx="148.1" cy="157.3" r=".35"/>
<circle cx="133.5" cy="160.9" r=".35"/>
<circle cx="148.1" cy="162.7" r=".35"/>
<circle cx="133.5" cy="166.4" r=".35"/>
<circle cx="148.1" cy="168.2" r=".36"/>
<circle cx="133.5" cy="171.9" r=".35"/>
<circle cx="148.1" cy="173.7" r=".36"/>
<circle cx="133.5" cy="177.4" r=".36"/>
<circle cx="148.1" cy="179.2" r=".35"/>
<circle cx="133.5" cy="182.9" r=".36"/>
<circle cx="148.1" cy="184.7" r=".35"/>
<circle cx="133.5" cy="188.3" r=".35"/>
<circle cx="148.1" cy="190.2" r=".35"/>
<circle cx="133.5" cy="237.7" r=".36"/>
<circle cx="148.1" cy="239.6" r=".35"/>
<circle cx="133.5" cy="193.8" r=".35"/>
<circle cx="148.1" cy="195.7" r=".36"/>
<circle cx="133.5" cy="210.3" r=".36"/>
<circle cx="133.5" cy="203" r=".35"/>
<circle cx="148.1" cy="204.8" r=".36"/>
<circle cx="148.1" cy="212.1" r=".35"/>
<circle cx="212.1" cy="43.9" r=".35"/>
</g>
<text font-size="3.5" fill="#00f" x="162.8" y="10.5">DSP PROCESSOR 1-OF-3</text>
<g font-size="2.9">
<text x="179.2" y="35.5">E16G301</text>
<text x="173.7" y="147.1">E16G301</text>
</g>
<g font-size="2.9" fill="#000080">
<text x="181" y="31.9">U23A</text>
<text x="177.4" y="143.4">U23B</text>
</g>
<g font-size="2.9" fill="#00f">
<text x="170.1" y="39.1">CONTROL/MONITOR</text>
<text x="170.1" y="152.4">eLINK - EAST</text>
<text x="321.9" y="267.9">Parallella-16 Board</text>
</g>
<text font-size="2.9" fill="#f00" x="323.7" y="262.4">Adapteva, Inc.</text>
<g font-size="2.4" fill="#00f">
<text x="96.9" y="148.5">100 Ohm Differential LVDS Signals</text>
<text x="219.5" y="150.3">100 Ohm Differential LVDS Signals</text>
</g>
<g font-size="1.7">
<text x="164.1" y="43.9">F12</text>
<text x="164.9" y="47.5">E8</text>
<text x="202.4" y="43.9">E12</text>
<text x="164.1" y="51.2">F10</text>
<text x="164.9" y="54.8">E7</text>
<text x="164" y="64">E10</text>
<text x="257.5" y="64">1</text>
<text x="264.6" y="64">2</text>
<text x="164" y="67.6">E11</text>
<text x="164.9" y="71.3">E9</text>
<text x="165" y="75">F9</text>
<text x="164.1" y="98.7">F11</text>
<text x="165" y="104.2">F8</text>
<text x="165" y="107.9">F7</text>
<text x="154.7" y="155.4">U18</text>
<text x="207.9" y="155.4">H15</text>
<text x="154.9" y="157.2">T18</text>
<text x="154.9" y="160.9">T17</text>
<text x="207.9" y="160.9">G16</text>
<text x="207.9" y="157.2">G15</text>
<text x="154.7" y="162.7">R17</text>
<text x="154.7" y="166.4">R16</text>
<text x="207.9" y="166.4">F17</text>
<text x="207.9" y="162.7">F16</text>
<text x="154.7" y="173.7">N15</text>
<text x="154.8" y="168.2">P16</text>
<text x="154.8" y="171.9">P15</text>
<text x="207.9" y="171.9">E18</text>
<text x="207.9" y="168.2">E17</text>
<text x="207.9" y="173.7">D18</text>
<text x="154.7" y="177.4">R18</text>
<text x="154.8" y="179.2">P18</text>
<text x="207.9" y="177.4">F15</text>
<text x="207.9" y="179.2">E15</text>
<text x="154.7" y="184.7">N17</text>
<text x="154.8" y="182.9">P17</text>
<text x="207.9" y="182.9">E16</text>
<text x="207.9" y="184.7">D16</text>
<text x="154.6" y="190.2">M16</text>
<text x="154.7" y="188.3">N16</text>
<text x="207.9" y="188.3">D17</text>
<text x="207.9" y="190.2">C17</text>
<text x="154.6" y="193.8">M15</text>
<text x="155" y="195.6">L15</text>
<text x="207.9" y="193.8">C18</text>
<text x="207.9" y="195.6">B18</text>
<text x="154.6" y="203">M17</text>
<text x="207.9" y="203">K15</text>
<text x="155" y="204.8">L17</text>
<text x="207.9" y="204.8">J15</text>
<text x="154.6" y="212.1">M18</text>
<text x="154.7" y="210.3">N18</text>
<text x="207.9" y="210.3">G18</text>
<text x="207.9" y="212.1">F18</text>
<text x="154.8" y="219.4">K17</text>
<text x="155.1" y="221.3">J17</text>
<text x="207.9" y="219.4">H17</text>
<text x="207.9" y="221.3">G17</text>
<text x="155" y="226.7">L16</text>
<text x="207.9" y="226.7">J16</text>
<text x="154.8" y="228.6">K16</text>
<text x="207.9" y="228.6">H16</text>
<text x="154.8" y="237.7">K18</text>
<text x="155.1" y="239.5">J18</text>
</g>
<g font-size="1.7" fill="#004080">
<text x="169.1" y="44.6">CSBI_XID0</text>
<text x="195.9" y="44.6">FLAG</text>
<text x="169.1" y="51.9">SDI_XID2</text>
<text x="169.1" y="48.3">SCLKI_XID1</text>
<text x="169.1" y="55.6">XID3</text>
<text x="169.1" y="64.7">CSBO_YID0</text>
<text x="169.1" y="68.4">SCLKO_YID1</text>
<text x="169.1" y="72.1">SDO_YID2</text>
<text x="169.1" y="75.7">YID3</text>
<text x="169.1" y="99.5">RESET_N</text>
<text x="169.1" y="105">MVDD</text>
<text x="169.1" y="108.6">MVSS</text>
<text x="160" y="158">RXI_EA_DATA_N0</text>
<text x="160" y="156.2">RXI_EA_DATA_P0</text>
<text x="160" y="161.7">RXI_EA_DATA_P1</text>
<text x="190.6" y="158">TXO_EA_DATA_N0</text>
<text x="190.7" y="156.2">TXO_EA_DATA_P0</text>
<text x="190.7" y="161.7">TXO_EA_DATA_P1</text>
<text x="160" y="163.5">RXI_EA_DATA_N1</text>
<text x="160" y="167.2">RXI_EA_DATA_P2</text>
<text x="190.6" y="163.5">TXO_EA_DATA_N1</text>
<text x="190.7" y="167.2">TXO_EA_DATA_P2</text>
<text x="160" y="169">RXI_EA_DATA_N2</text>
<text x="160" y="172.6">RXI_EA_DATA_P3</text>
<text x="190.6" y="169">TXO_EA_DATA_N2</text>
<text x="190.7" y="172.6">TXO_EA_DATA_P3</text>
<text x="160" y="174.5">RXI_EA_DATA_N3</text>
<text x="160" y="180">RXI_EA_DATA_N4</text>
<text x="160" y="178.1">RXI_EA_DATA_P4</text>
<text x="190.6" y="174.5">TXO_EA_DATA_N3</text>
<text x="190.6" y="180">TXO_EA_DATA_N4</text>
<text x="190.7" y="178.1">TXO_EA_DATA_P4</text>
<text x="160" y="185.4">RXI_EA_DATA_N5</text>
<text x="160" y="183.6">RXI_EA_DATA_P5</text>
<text x="190.6" y="185.4">TXO_EA_DATA_N5</text>
<text x="190.7" y="183.6">TXO_EA_DATA_P5</text>
<text x="160" y="190.9">RXI_EA_DATA_N6</text>
<text x="160" y="189.1">RXI_EA_DATA_P6</text>
<text x="190.6" y="190.9">TXO_EA_DATA_N6</text>
<text x="190.7" y="189.1">TXO_EA_DATA_P6</text>
<text x="160" y="196.4">RXI_EA_DATA_N7</text>
<text x="160" y="194.6">RXI_EA_DATA_P7</text>
<text x="190.6" y="196.4">TXO_EA_DATA_N7</text>
<text x="190.7" y="194.6">TXO_EA_DATA_P7</text>
<text x="160" y="203.7">RXI_EA_FRAME_P</text>
<text x="190.3" y="203.7">TXO_EA_FRAME_P</text>
<text x="160" y="205.5">RXI_EA_FRAME_N</text>
<text x="190.2" y="205.5">TXO_EA_FRAME_N</text>
<text x="160" y="211.1">RXI_EA_LCLK_P</text>
<text x="160" y="212.9">RXI_EA_LCLK_N</text>
<text x="191.9" y="212.9">TXO_EA_LCLK_N</text>
<text x="191.9" y="211.1">TXO_EA_LCLK_P</text>
<text x="160" y="220.2">RXO_EA_RD_WAIT_P</text>
<text x="189.4" y="220.2">TXI_EA_RD_WAIT_P</text>
<text x="160" y="222">RXO_EA_RD_WAIT_N</text>
<text x="160" y="227.5">RXO_EA_WR_WAIT_P</text>
<text x="189.1" y="227.5">TXI_EA_WR_WAIT_P</text>
<text x="189.4" y="222">TXI_EA_RD_WAIT_N</text>
<text x="160" y="229.3">RXO_EA_WR_WAIT_N</text>
<text x="189" y="229.3">TXI_EA_WR_WAIT_N</text>
<text x="160" y="238.5">RXI_EA_CCLK_P</text>
<text x="160" y="240.3">RXI_EA_CCLK_N</text>
</g>
<g font-size="1.6">
<text x="122.7" y="22.9">VDD_ADJ</text>
<text x="129.5" y="34.2" transform="rotate(-90 129.5 34.2)">DNI</text>
<text x="133.2" y="34.2" transform="rotate(-90 133.2 34.2)">DNI</text>
<text x="136.8" y="34.2" transform="rotate(-90 136.8 34.2)">DNI</text>
<text x="144.1" y="34.2" transform="rotate(-90 144.1 34.2)">DNI</text>
<text x="147.8" y="34.2" transform="rotate(-90 147.8 34.2)">DNI</text>
<text x="155.1" y="34.2" transform="rotate(-90 155.1 34.2)">DNI</text>
<text x="208.7" y="30.2">VDD_ADJ</text>
<text x="115.2" y="45.4">DNI</text>
<text x="115.2" y="49">DNI</text>
<text x="115.2" y="52.7">DNI</text>
<text x="115.2" y="56.3">DNI</text>
<text x="276.3" y="59.4">VDD_ADJ</text>
<text x="115.2" y="65.5">DNI</text>
<text x="115.2" y="69.1">DNI</text>
<text x="251.6" y="67.3">LTST-C193KRKT-5A</text>
<text x="115.2" y="76.5">DNI</text>
<text x="115.2" y="72.8">DNI</text>
<text x="127.7" y="78.1" transform="rotate(-90 127.7 78.1)">DNI</text>
<text x="153.3" y="78.1" transform="rotate(-90 153.3 78.1)">DNI</text>
<text x="301.8" y="264.8">Title</text>
<text x="301.8" y="270.3">Size</text>
<text x="301.8" y="275.8">Date:</text>
<text x="303.6" y="272.1">C</text>
<text x="309.1" y="270.3">Document Number</text>
<text x="311.3" y="275.8">Monday, May 20, 2013</text>
<text x="338.3" y="275.8">Sheet</text>
<text x="347.5" y="275.8">11</text>
<text x="353" y="275.8">of</text>
<text x="358.4" y="275.8">17</text>
<text x="362.1" y="270.3">Rev</text>
<text x="363.9" y="272.1">1</text>
</g>
<g font-size="1.6" fill="#000080">
<text x="127.7" y="35.5" transform="rotate(-90 127.7 35.5)">4.75K</text>
<text x="131.3" y="35.5" transform="rotate(-90 131.3 35.5)">4.75K</text>
<text x="135" y="35.5" transform="rotate(-90 135 35.5)">4.75K</text>
<text x="138.7" y="35.5" transform="rotate(-90 138.7 35.5)">4.75K</text>
<text x="146" y="35.5" transform="rotate(-90 146 35.5)">4.75K</text>
<text x="149.6" y="35.5" transform="rotate(-90 149.6 35.5)">4.75K</text>
<text x="153.3" y="35.5" transform="rotate(-90 153.3 35.5)">4.75K</text>
<text x="157" y="35.5" transform="rotate(-90 157 35.5)">4.75K</text>
<text x="214" y="38.1">R179</text>
<text x="214" y="39.9">4.75K</text>
<text x="106.1" y="43.5">R152</text>
<text x="106.1" y="47.2">R153</text>
<text x="117" y="43.5">0</text>
<text x="117" y="47.2">0</text>
<text x="127.7" y="42.4" transform="rotate(-90 127.7 42.4)">R164</text>
<text x="131.3" y="42.4" transform="rotate(-90 131.3 42.4)">R163</text>
<text x="135" y="42.4" transform="rotate(-90 135 42.4)">R162</text>
<text x="138.7" y="42.4" transform="rotate(-90 138.7 42.4)">R161</text>
<text x="146" y="42.4" transform="rotate(-90 146 42.4)">R159</text>
<text x="149.6" y="42.4" transform="rotate(-90 149.6 42.4)">R158</text>
<text x="153.3" y="42.4" transform="rotate(-90 153.3 42.4)">R157</text>
<text x="157" y="42.4" transform="rotate(-90 157 42.4)">R156</text>
<text x="106.1" y="50.8">R154</text>
<text x="117" y="50.8">0</text>
<text x="106.1" y="54.5">R155</text>
<text x="117" y="54.5">0</text>
<text x="106.1" y="63.6">R172</text>
<text x="117" y="63.6">0</text>
<text x="232.2" y="63.6">R1</text>
<text x="241.4" y="63.6">240</text>
<text x="256" y="65.5">RED</text>
<text x="259.1" y="60.5">CR1</text>
<text x="106.1" y="67.3">R173</text>
<text x="106.1" y="71">R174</text>
<text x="117" y="67.3">0</text>
<text x="117" y="71">0</text>
<text x="106.1" y="74.6">R175</text>
<text x="117" y="74.6">0</text>
<text x="129.5" y="80.6" transform="rotate(-90 129.5 80.6)">1K</text>
<text x="133.2" y="80.6" transform="rotate(-90 133.2 80.6)">1K</text>
<text x="136.8" y="80.6" transform="rotate(-90 136.8 80.6)">1K</text>
<text x="140.5" y="80.6" transform="rotate(-90 140.5 80.6)">1K</text>
<text x="147.8" y="80.6" transform="rotate(-90 147.8 80.6)">1K</text>
<text x="151.4" y="80.6" transform="rotate(-90 151.4 80.6)">1K</text>
<text x="155.1" y="80.6" transform="rotate(-90 155.1 80.6)">1K</text>
<text x="158.8" y="80.6" transform="rotate(-90 158.8 80.6)">1K</text>
<text x="129.5" y="88.1" transform="rotate(-90 129.5 88.1)">R171</text>
<text x="133.2" y="88.1" transform="rotate(-90 133.2 88.1)">R170</text>
<text x="136.8" y="88.1" transform="rotate(-90 136.8 88.1)">R169</text>
<text x="140.5" y="88.1" transform="rotate(-90 140.5 88.1)">R168</text>
<text x="147.8" y="88.1" transform="rotate(-90 147.8 88.1)">R167</text>
<text x="151.4" y="88.1" transform="rotate(-90 151.4 88.1)">R166</text>
<text x="155.1" y="88.1" transform="rotate(-90 155.1 88.1)">R165</text>
<text x="158.8" y="88.1" transform="rotate(-90 158.8 88.1)">R160</text>
<text x="135.3" y="158.7">R180</text>
<text x="142.6" y="158.7">100</text>
<text x="135.3" y="164.2">R181</text>
<text x="142.6" y="164.2">100</text>
<text x="135.3" y="169.7">R182</text>
<text x="142.6" y="169.7">100</text>
<text x="135.3" y="175.2">R183</text>
<text x="142.6" y="175.2">100</text>
<text x="135.3" y="180.7">R184</text>
<text x="142.6" y="180.7">100</text>
<text x="135.3" y="186.2">R185</text>
<text x="135.3" y="191.7">R186</text>
<text x="142.6" y="186.2">100</text>
<text x="142.6" y="191.7">100</text>
<text x="135.3" y="197.1">R187</text>
<text x="142.6" y="197.1">100</text>
<text x="135.3" y="206.3">R188</text>
<text x="142.6" y="206.3">100</text>
<text x="135.3" y="213.6">R189</text>
<text x="142.6" y="213.6">100</text>
<text x="223.1" y="222.8">R190</text>
<text x="230.4" y="222.8">100</text>
<text x="223.1" y="230.1">R191</text>
<text x="230.4" y="230.1">100</text>
<text x="135.3" y="241">R192</text>
<text x="142.6" y="241">100</text>
</g>
<g font-size="1.6" fill="#f00">
<text x="71.3" y="44.4">17</text>
<text x="76.4" y="44.4">DSP_XID0</text>
<text x="260.1" y="44.1">DSP_FLAG</text>
<text x="270.7" y="44.1">9,17</text>
<text x="71.3" y="48.1">17</text>
<text x="71.3" y="51.8">17</text>
<text x="76.4" y="48.1">DSP_XID1</text>
<text x="76.4" y="51.8">DSP_XID2</text>
<text x="71.3" y="55.4">17</text>
<text x="76.4" y="55.4">DSP_XID3</text>
<text x="71.3" y="64.6">17</text>
<text x="76.4" y="64.6">DSP_YID0</text>
<text x="71.3" y="68.2">17</text>
<text x="71.3" y="71.9">17</text>
<text x="76.4" y="68.2">DSP_YID1</text>
<text x="76.4" y="71.9">DSP_YID2</text>
<text x="71.3" y="75.5">17</text>
<text x="76.4" y="75.5">DSP_YID3</text>
<text x="80.6" y="99.3">9 DSP_RESET_L</text>
<text x="125.6" y="104.4">DSP_MVDD</text>
<text x="125.6" y="108.1">DSP_MVSS</text>
<text x="71.5" y="156">9 RXI_EA_DATA0_P</text>
<text x="268.1" y="155.6">TXO_EA_DATA0_P 9</text>
<text x="71.5" y="157.8">9 RXI_EA_DATA0_N</text>
<text x="71.5" y="161.5">9 RXI_EA_DATA1_P</text>
<text x="268.1" y="157.5">TXO_EA_DATA0_N 9</text>
<text x="268.1" y="161.1">TXO_EA_DATA1_P 9</text>
<text x="71.5" y="163.3">9 RXI_EA_DATA1_N</text>
<text x="71.5" y="167">9 RXI_EA_DATA2_P</text>
<text x="268.1" y="163">TXO_EA_DATA1_N 9</text>
<text x="268.1" y="166.6">TXO_EA_DATA2_P 9</text>
<text x="71.5" y="168.8">9 RXI_EA_DATA2_N</text>
<text x="71.5" y="172.5">9 RXI_EA_DATA3_P</text>
<text x="268.1" y="168.4">TXO_EA_DATA2_N 9</text>
<text x="268.1" y="173.9">TXO_EA_DATA3_N 9</text>
<text x="268.1" y="172.1">TXO_EA_DATA3_P 9</text>
<text x="71.5" y="174.3">9 RXI_EA_DATA3_N</text>
<text x="71.5" y="177.9">9 RXI_EA_DATA4_P</text>
<text x="71.5" y="179.8">9 RXI_EA_DATA4_N</text>
<text x="268.1" y="179.4">TXO_EA_DATA4_N 9</text>
<text x="268.1" y="177.6">TXO_EA_DATA4_P 9</text>
<text x="71.5" y="183.4">9 RXI_EA_DATA5_P</text>
<text x="71.5" y="185.3">9 RXI_EA_DATA5_N</text>
<text x="268.1" y="184.9">TXO_EA_DATA5_N 9</text>
<text x="268.1" y="183.1">TXO_EA_DATA5_P 9</text>
<text x="71.5" y="188.9">9 RXI_EA_DATA6_P</text>
<text x="71.5" y="190.8">9 RXI_EA_DATA6_N</text>
<text x="268.1" y="190.4">TXO_EA_DATA6_N 9</text>
<text x="268.1" y="188.6">TXO_EA_DATA6_P 9</text>
<text x="71.5" y="194.4">9 RXI_EA_DATA7_P</text>
<text x="71.5" y="196.2">9 RXI_EA_DATA7_N</text>
<text x="268.1" y="195.9">TXO_EA_DATA7_N 9</text>
<text x="268.1" y="194.1">TXO_EA_DATA7_P 9</text>
<text x="69.7" y="203.6">9 RXI_EA_FRAME_P</text>
<text x="268.1" y="203.2">TXO_EA_FRAME_P 9</text>
<text x="69.7" y="205.4">9 RXI_EA_FRAME_N</text>
<text x="268.1" y="205">TXO_EA_FRAME_N</text>
<text x="284.4" y="205">9</text>
<text x="71.5" y="210.9">9 RXI_EA_LCLK_P</text>
<text x="71.5" y="212.7">9 RXI_EA_LCLK_N</text>
<text x="268.1" y="210.5">TXO_EA_LCLK_P 9</text>
<text x="268.1" y="212.3">TXO_EA_LCLK_N 9</text>
<text x="74.2" y="219.6">9 RXO_EA_RD_WAIT_P</text>
<text x="74.2" y="221.5">9 RXO_EA_RD_WAIT_N</text>
<text x="269.7" y="220">TXI_EA_RD_WAIT_P</text>
<text x="269.7" y="221.8">TXI_EA_RD_WAIT_N</text>
<text x="286.9" y="220">9</text>
<text x="287.1" y="221.8">9</text>
<text x="74.2" y="227">9 RXO_EA_WR_WAIT_P</text>
<text x="269.7" y="227.3">TXI_EA_WR_WAIT_P</text>
<text x="287.3" y="227.3">9</text>
<text x="74.2" y="228.8">9 RXO_EA_WR_WAIT_N</text>
<text x="269.7" y="229.2">TXI_EA_WR_WAIT_N</text>
<text x="287.5" y="229.2">9</text>
<text x="75" y="238.3">9</text>
<text x="77.2" y="238.3">RXI_CCLK_P</text>
<text x="75" y="240.1">9</text>
<text x="77.2" y="240.1">RXI_CCLK_N</text>
</g>
<g font-size="1.3">
<text x="38.4" y="1.4">5</text>
<text x="111.5" y="1.4">4</text>
<text x="184.7" y="1.4">3</text>
<text x="257.9" y="1.4">2</text>
<text x="331" y="1.4">1</text>
<text x=".5" y="37.3">D</text>
<text x="368" y="37.3">D</text>
<text x=".5" y="105.9">C</text>
<text x="368" y="105.9">C</text>
<text x=".5" y="174.5">B</text>
<text x="368" y="174.5">B</text>
<text x=".5" y="243">A</text>
<text x="368" y="243">A</text>
<text x="38.4" y="277.5">5</text>
<text x="111.5" y="277.5">4</text>
<text x="184.7" y="277.5">3</text>
<text x="257.9" y="277.5">2</text>
<text x="331" y="277.5">1</text>
</g>
</svg>
